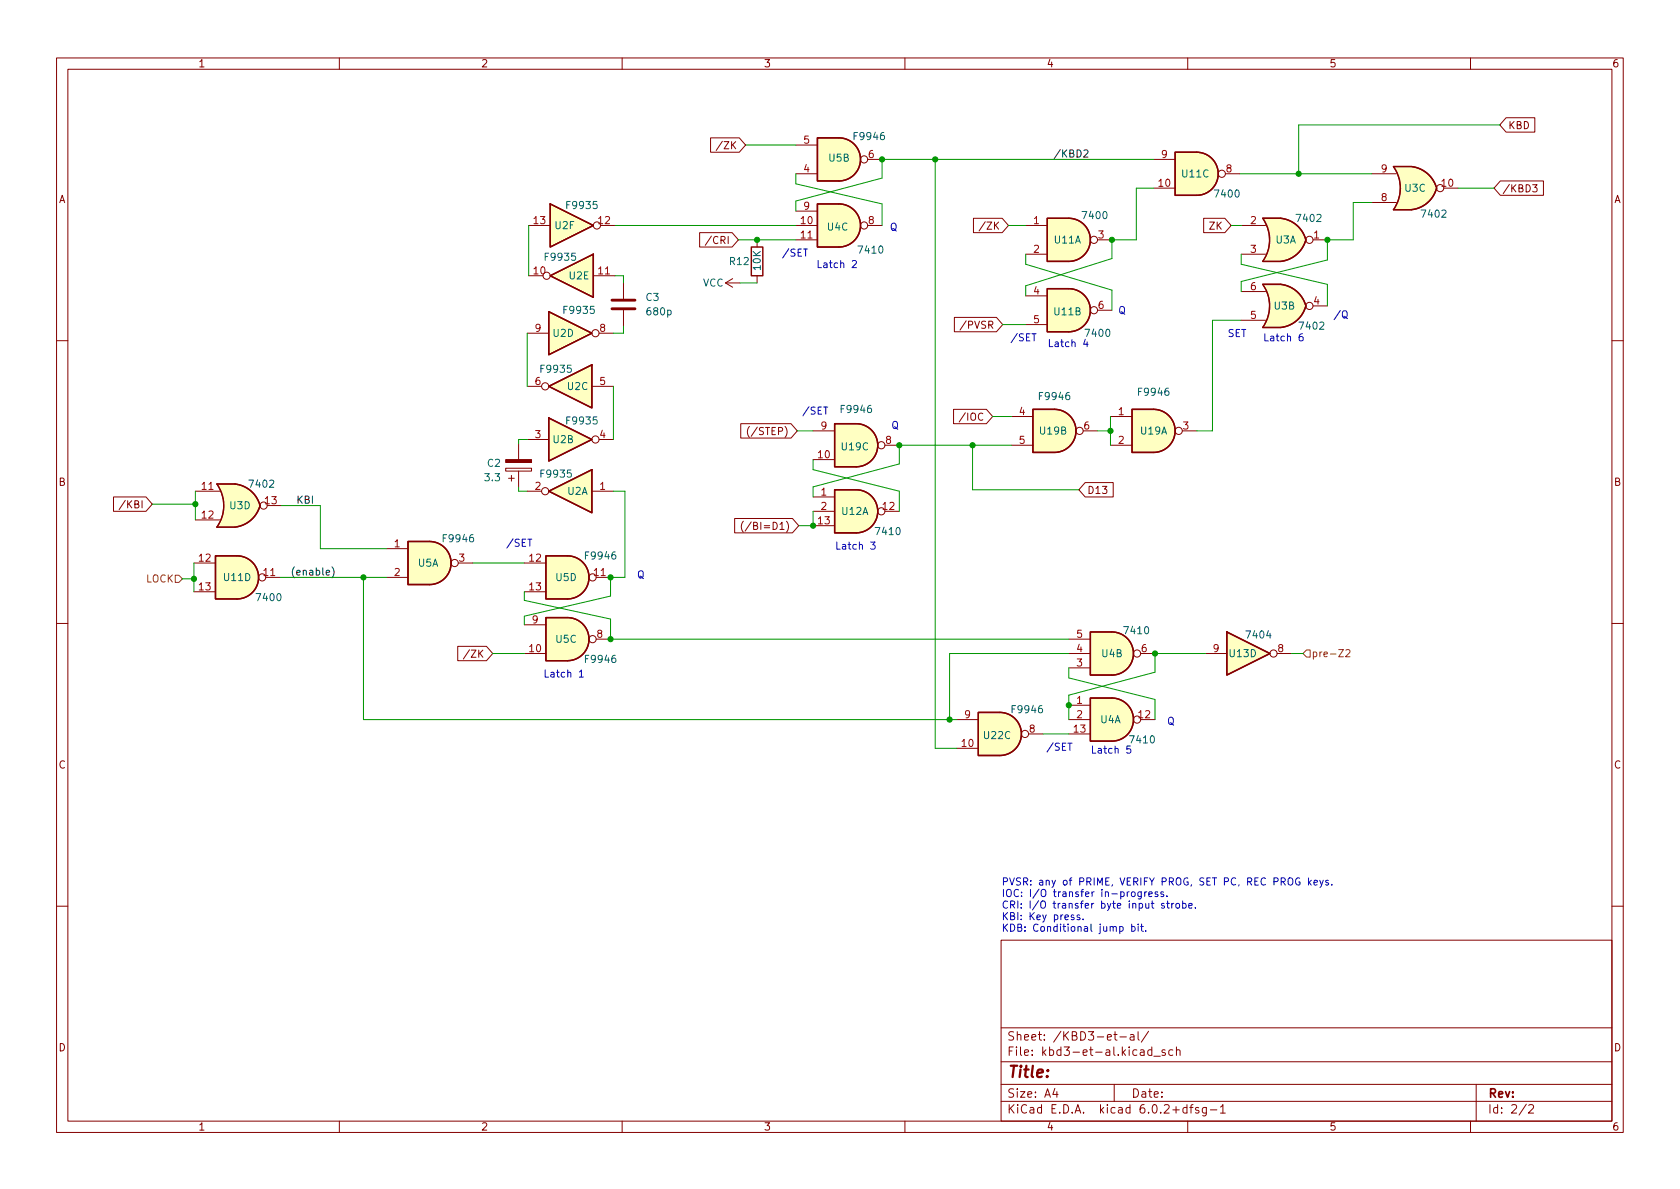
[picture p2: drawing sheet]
<svg xmlns="http://www.w3.org/2000/svg" width="297mm" height="210mm" viewBox="0 0 297 210" stroke-linecap="round" stroke-linejoin="round" font-family="sans-serif">
<g fill="none" stroke="#840000" stroke-width=".18">
<path d="M10 10.2h277v190.1h-277zM12 12.2h273v186.1h-273zM60 10.2v2M110 10.2v2M160 10.2v2M210 10.2v2M260 10.2v2M93.5 39.9h3.8M106.2 39.9h2.5M125.6 24.4h5.1l1.1 1.2-1.1 1.3h-5.1zM127.7 25l-1.1 1.6M140.7 30.7h3.8"/>
<path d="M140.7 25.6h3.8M140.7 39.9h3.8M140.7 37.3h3.8M153.4 28.2h2.6M153.4 39.9h2.6M172.1 38.6h5.1l1.1 1.3-1.1 1.2h-5.1zM174.2 39.2l-1.1 1.6M181.4 39.9h3.8M204 28.2h3.8M204 33.3h3.8M212.8 38.6h3.8l1.1 1.3-1.1 1.2h-3.8zM216.7 30.7h2.5"/>
<path d="M219.5 39.9h4.3M226.4 38.6h-3.1a6.6 6.6 0 0 1 0 7.6h3.1M242.6 30.7h4.3M242.6 35.8h4.3M249.6 29.5h-3.2a6.7 6.7 0 0 1 0 7.6h3.2M255.3 33.3h2.5M265.3 32h7.6v2.5h-7.6l-1.1-1.2zM266.3 20.8h5.1v2.6h-5.1l-1.1-1.3zM271 32.7h.8l-.4 .4 .3 .2v.5l-.2 .1-.5-.1M93.2 58.9h3.8M93.5 48.8h2.5M104.9 48.8h3.8"/>
<path d="M105.9 58.9h2.6M110.2 50v2.8M110.2 54.9v2.8M123.7 41.1h5.7l1.2 1.3-1.2 1.3h-5.7zM125.8 41.7l-1.1 1.7M128.3 50l1.2 .8M128.3 50h2.5M129.5 49.3l-1.2 .7M133.9 42.4v1.3M133.9 48.8v1.2M140.7 42.4h3.8M168.7 56.1h7.5l1.1 1.3-1.1 1.3h-7.5z"/>
<path d="M170.8 56.7l-1.1 1.7M181.4 52.3h3.8M181.4 57.4h3.8M181.4 45h3.8M194.1 54.9h2.5M194.1 42.4h2.5M219.5 45h4.3M219.5 56.6h4.3M219.5 51.6h4.3M226.4 50.3h-3.1a6.7 6.7 0 0 1 0 7.6h3.1M232.2 42.4h2.5M232.2 54.1h2.5"/>
<path d="M10 60.2h2M91.7 78.5v2.8M93.2 68.3h2.6M93.2 77.7h3.8M104.6 68.3h3.9M105.9 77.7h2.6M131 74.9h8.9l1.1 1.3-1.1 1.3h-8.9zM132.5 75.4a1.46 1.46 0 0 0 0 1.9M143.8 76.2h3.8M156.5 78.7h2.5M168.6 72.4h5.8l1.1 1.3-1.1 1.2h-5.8zM170.7 73l-1.1 1.6"/>
<path d="M178.8 78.7h3.8M178.8 73.7h3.8M191.5 76.2h2.6M196.3 78.7h3.9M196.3 73.7h3.9M209 76.2h2.6M285 60.2h2M20.1 87.9h5.7l1.1 1.2-1.1 1.3h-5.7zM22.2 88.5l-1.1 1.6M34.3 99.6h3.8M34.5 86.9h4.4M34.5 91.9h4.4"/>
<path d="M41.5 85.6h-3.1a6.6 6.6 0 0 1 0 7.6h3.1M47.2 89.4h2.6M68.3 97h3.8M81 99.6h2.6M89.4 82.8h4.6v.5h-4.6zM89.9 84.6h1M90.4 84.1v1M91.7 83.3v2.8M92.7 99.6h3.8M93.2 86.9h2.6M104.6 86.9h3.9M129.9 91.7h10.2l1.1 1.3-1.1 1.2h-10.2z"/>
<path d="M131.4 92.2a1.46 1.46 0 0 0 0 1.9M132.8 92.3l-1.1 1.6M143.8 87.9h3.8M143.8 90.4h3.8M143.8 93h3.8M143.8 81.3h3.8M156.5 90.4h2.5M191.9 85.3h4.9v2.6h-4.9l-1.1-1.3zM10 110.2h2M34.3 104.6h3.8M47 102.1h2.5M68.3 102.1h3.8"/>
<path d="M80.9 114.3h5.1l1.1 1.3-1.1 1.2h-5.1zM83 114.9l-1.1 1.6M92.7 104.6h3.8M92.7 115.6h3.8M92.7 110.5h3.8M105.4 102.1h2.5M105.4 113h2.5M189 115.6h3.8M189 118.1h3.8M189 113h3.8M201.7 115.6h2.5M213.1 115.6h3.8"/>
<path d="M225.8 115.6h2.5M285 110.2h2M169.2 127.2h3.8M169.2 132.3h3.8M181.9 129.8h2.5M189 124.7h3.8M189 127.2h3.8M189 129.8h3.8M201.7 127.2h2.5M10 160.2h2M177 166.3h108v32h-108zM285 160.2h2"/>
<path d="M60 198.3v2M110 198.3v2M160 198.3v2M177 194.8h108M177 191.8h108M177 187.8h108M177 181.8h108M186.5 192.5l-.4 1h1M186.9 193v1M196.9 182.9h.6M197 191.8v3M197.1 182.4v1.3l.4 .2"/>
<path d="M198 183.4h1.1M199.9 183h.5l.1 .9M200.5 183.3l-.5 .1a.29 .29 0 0 0-.2 .2 .29 .29 0 0 0 .2 .3h.5M201.2 182.4v1.3l.2 .2M201.6 185.7h.6l.1 .9M202.3 186l-.5 .1a.29 .29 0 0 0-.2 .2 .29 .29 0 0 0 .2 .3h.5M203.1 182.4l-1.3 1.9M203.6 185.7l-.4-.1-.3 .3v.4l.2 .3h.5M203.6 185.1v1.5M204 186.8h1.1M206 185.7l-.4-.1-.2 .2 .1 .3 .5 .1v.4h-.6M207.4 185.7l-.5-.1-.3 .3v.4l.2 .3h.6"/>
<path d="M208 185.8l.2-.2 .4 .1v.9M208 185.1v1.5M209.9 195.9l-.5-.1-.3 .3v.4l.2 .3h.6M209.9 195.3v1.5M210 198.3v2M210.4 195.8h.5M210.9 195.3l-.3 .2v1.3M211.9 195.9l-.3-.1-.2 .2v.3l.5 .1v.4h-.5M213.3 195.8v1.2l-.3 .3h-.4M213.3 195.9l-.4-.1-.3 .3v.4l.1 .3h.6M214 196.3h1.1M215.8 195.8l.4-.5v1.5"/>
<path d="M215.8 196.8h.8M260 198.3v2M261 191.8v6.5M269.9 195.3l-1.3 1.9M270.3 195.5l.6-.2 .2 .2 .1 .3-1 1h1"/>
<circle cx="105.5" cy="39.9" r=".63"/>
<circle cx="152.8" cy="39.9" r=".63"/>
<circle cx="152.8" cy="28.2" r=".63"/>
<circle cx="216" cy="30.7" r=".63"/>
<circle cx="254.6" cy="33.3" r=".63"/>
<circle cx="96.6" cy="48.8" r=".63"/>
<circle cx="105.3" cy="58.9" r=".63"/>
<circle cx="193.4" cy="54.9" r=".63"/>
<circle cx="193.4" cy="42.4" r=".63"/>
<circle cx="231.5" cy="54.1" r=".63"/>
<circle cx="231.5" cy="42.4" r=".63"/>
<circle cx="96.4" cy="68.3" r=".63"/>
<circle cx="105.3" cy="77.7" r=".63"/>
<circle cx="155.8" cy="78.7" r=".63"/>
<circle cx="190.9" cy="76.2" r=".63"/>
<circle cx="208.4" cy="76.2" r=".63"/>
<circle cx="46.6" cy="89.4" r=".63"/>
<circle cx="80.4" cy="99.6" r=".63"/>
<circle cx="96.4" cy="86.9" r=".63"/>
<circle cx="155.8" cy="90.4" r=".63"/>
<circle cx="46.4" cy="102.1" r=".63"/>
<circle cx="104.8" cy="102.1" r=".63"/>
<circle cx="104.8" cy="113" r=".63"/>
<circle cx="201" cy="115.6" r=".63"/>
<circle cx="225.2" cy="115.6" r=".63"/>
<circle cx="181.2" cy="129.8" r=".63"/>
<circle cx="201" cy="127.2" r=".63"/>
</g>
<g fill="#ffffc2" stroke="#ffffc2" stroke-width=".18">
<path d="M97 86.9l7.6-3.8v7.6z"/>
<path d="M97 68.3l7.6-3.8v7.6z"/>
<path d="M189 51a3.8 3.8 0 0 1 3.8 3.9 3.8 3.8 0 0 1-3.8 3.8z"/>
<path d="M185.2 51h3.8v7.7h-3.8z"/>
<path d="M151.4 86.6a3.8 3.8 0 0 1 3.8 3.8 3.8 3.8 0 0 1-3.8 3.8z"/>
<path d="M147.6 86.6h3.8v7.6h-3.8z"/>
<path d="M151.4 74.9a3.8 3.8 0 0 1 3.8 3.8 3.8 3.8 0 0 1-3.8 3.8z"/>
<path d="M147.6 74.9h3.8v7.6h-3.8z"/>
<path d="M97.3 48.8l7.6-3.8v7.6z"/>
<path d="M100.3 98.3a3.8 3.8 0 0 1 3.8 3.8 3.8 3.8 0 0 1-3.8 3.8z"/>
<path d="M96.5 98.3h3.8v7.6h-3.8z"/>
<path d="M97 73.9l7.6 3.8-7.6 3.8z"/>
<path d="M148.3 24.4a3.8 3.8 0 0 1 3.8 3.8 3.8 3.8 0 0 1-3.8 3.8z"/>
<path d="M144.5 24.4h3.8v7.6h-3.8z"/>
<path d="M148.3 36.1a3.8 3.8 0 0 1 3.8 3.8 3.8 3.8 0 0 1-3.8 3.8z"/>
<path d="M144.5 36.1h3.8v7.6h-3.8z"/>
<path d="M97 55.1l7.6 3.8-7.6 3.8z"/>
<path d="M41.9 98.3a3.8 3.8 0 0 1 3.8 3.8 3.8 3.8 0 0 1-3.8 3.8z"/>
<path d="M38.1 98.3h3.8v7.6h-3.8z"/>
<path d="M41 88.1l5 1.3a5.2 5.2 0 0 1-4.4 3.8z"/>
<path d="M38.4 93.2h3.1z"/>
<path d="M38.4 85.6h3.1z"/>
<path d="M38.4 85.6h3.1v7.6h-3.1a6.7 6.7 0 0 0 0-7.6z"/>
<path d="M41.6 85.6a5.1 5.1 0 0 1 4.4 3.8l-5 1.3z"/>
<path d="M97.3 36.1l7.6 3.8-7.6 3.8z"/>
<path d="M189 38.6a3.8 3.8 0 0 1 3.8 3.8 3.8 3.8 0 0 1-3.8 3.8z"/>
<path d="M185.2 38.6h3.8v7.6h-3.8z"/>
<path d="M186.4 72.4a3.8 3.8 0 0 1 3.8 3.8 3.8 3.8 0 0 1-3.8 3.8z"/>
<path d="M182.6 72.4h3.8v7.6h-3.8z"/>
<path d="M216.9 111.8l7.6 3.8-7.6 3.8z"/>
<path d="M196.6 111.8a3.8 3.8 0 0 1 3.8 3.8 3.8 3.8 0 0 1-3.8 3.8z"/>
<path d="M192.8 111.8h3.8v7.6h-3.8z"/>
<path d="M196.6 123.4a3.8 3.8 0 0 1 3.8 3.8 3.8 3.8 0 0 1-3.8 3.9z"/>
<path d="M192.8 123.4h3.8v7.7h-3.8z"/>
<path d="M176.8 126a3.8 3.8 0 0 1 3.8 3.8 3.8 3.8 0 0 1-3.8 3.8z"/>
<path d="M173 126h3.8v7.6h-3.8z"/>
<path d="M211.6 26.9a3.8 3.8 0 0 1 3.8 3.8 3.8 3.8 0 0 1-3.8 3.8z"/>
<path d="M207.8 26.9h3.8v7.6h-3.8z"/>
<path d="M249.6 29.5a5.2 5.2 0 0 1 4.4 3.8l-5 1.3z"/>
<path d="M246.4 29.5h3.2z"/>
<path d="M246.4 37.1h3.2z"/>
<path d="M246.4 29.5h3.2v7.6h-3.2a6.6 6.6 0 0 0 0-7.6z"/>
<path d="M249 32l5 1.3a5.1 5.1 0 0 1-4.4 3.8z"/>
<path d="M225.9 41.1l5 1.3a5.2 5.2 0 0 1-4.4 3.8z"/>
<path d="M223.3 46.2h3.1z"/>
<path d="M223.3 38.6h3.1z"/>
<path d="M223.3 38.6h3.1v7.6h-3.1a6.7 6.7 0 0 0 0-7.6z"/>
<path d="M226.5 38.6a5.1 5.1 0 0 1 4.4 3.8l-5 1.3z"/>
<path d="M100.3 109.2a3.8 3.8 0 0 1 3.8 3.8 3.8 3.8 0 0 1-3.8 3.8z"/>
<path d="M96.5 109.2h3.8v7.6h-3.8z"/>
<path d="M204 72.4a3.8 3.8 0 0 1 3.8 3.8 3.8 3.8 0 0 1-3.8 3.8z"/>
<path d="M200.2 72.4h3.8v7.6h-3.8z"/>
<path d="M226.5 50.3a5.2 5.2 0 0 1 4.4 3.8l-5 1.3z"/>
<path d="M223.3 50.3h3.1z"/>
<path d="M223.3 57.9h3.1z"/>
<path d="M223.3 50.3h3.1v7.6h-3.1a6.6 6.6 0 0 0 0-7.6z"/>
<path d="M225.9 52.8l5 1.3a5.1 5.1 0 0 1-4.4 3.8z"/>
<path d="M76 95.8a3.8 3.8 0 0 1 3.8 3.8 3.8 3.8 0 0 1-3.8 3.8z"/>
<path d="M72.1 95.8h3.8v7.6h-3.8z"/>
</g>
<g fill="none" stroke="#840000" stroke-width=".25">
<path d="M97.3 36.1l7.6 3.8-7.6 3.8zM144.5 24.4h3.8a3.8 3.8 0 0 1 3.8 3.8 3.8 3.8 0 0 1-3.8 3.8h-3.8zM144.5 36.1h3.8a3.8 3.8 0 0 1 3.8 3.8 3.8 3.8 0 0 1-3.8 3.8h-3.8zM185.2 38.6h3.8a3.8 3.8 0 0 1 3.8 3.8 3.8 3.8 0 0 1-3.8 3.8h-3.8zM207.8 26.9h3.8a3.8 3.8 0 0 1 3.8 3.8 3.8 3.8 0 0 1-3.8 3.8h-3.8zM246.4 29.5h3.2a5.2 5.2 0 0 1 4.4 3.8 5.1 5.1 0 0 1-4.4 3.8h-3.2a6.6 6.6 0 0 0 0-7.6M97 55.1l7.6 3.8-7.6 3.8zM97.3 48.8l7.6-3.8v7.6zM132.8 43.7h2.1v5.1h-2.1zM185.2 51h3.8a3.8 3.8 0 0 1 3.8 3.9 3.8 3.8 0 0 1-3.8 3.8h-3.8zM223.3 50.3h3.2a5.2 5.2 0 0 1 4.4 3.8 5.1 5.1 0 0 1-4.5 3.8h-3.1a6.6 6.6 0 0 0 0-7.6zM230.9 42.4a5.1 5.1 0 0 0-4.5-3.8h-3.1a6.6 6.6 0 0 1 0 7.6h3.2a5.2 5.2 0 0 0 4.4-3.8"/>
<path d="M97 68.3l7.6-3.8v7.6zM97 73.9l7.6 3.8-7.6 3.8zM147.6 74.9h3.8a3.8 3.8 0 0 1 3.8 3.8 3.8 3.8 0 0 1-3.8 3.8h-3.8zM182.6 72.4h3.8a3.8 3.8 0 0 1 3.8 3.8 3.8 3.8 0 0 1-3.8 3.8h-3.8zM200.2 72.4h3.8a3.8 3.8 0 0 1 3.8 3.8 3.8 3.8 0 0 1-3.8 3.8h-3.8zM38.1 98.3h3.8a3.8 3.8 0 0 1 3.8 3.8 3.8 3.8 0 0 1-3.8 3.8h-3.8zM38.4 85.6h3.2a5.1 5.1 0 0 1 4.4 3.8 5.2 5.2 0 0 1-4.4 3.8h-3.2a6.6 6.6 0 0 0 0-7.6zM72.1 95.8h3.9a3.8 3.8 0 0 1 3.8 3.8 3.8 3.8 0 0 1-3.8 3.8h-3.9zM96.5 98.3h3.8a3.8 3.8 0 0 1 3.8 3.8 3.8 3.8 0 0 1-3.8 3.8h-3.8zM97 86.9l7.6-3.8v7.6zM147.6 86.6h3.8a3.8 3.8 0 0 1 3.8 3.8 3.8 3.8 0 0 1-3.8 3.8h-3.8zM96.5 109.2h3.8a3.8 3.8 0 0 1 3.8 3.8 3.8 3.8 0 0 1-3.8 3.8h-3.8z"/>
<path d="M192.8 111.8h3.8a3.8 3.8 0 0 1 3.8 3.8 3.8 3.8 0 0 1-3.8 3.8h-3.8zM216.9 111.8l7.6 3.8-7.6 3.8zM176.8 126h-3.8v7.6h3.8M176.8 126a3.8 3.8 0 0 1 3.8 3.8 3.8 3.8 0 0 1-3.8 3.8M192.8 123.4h3.8a3.8 3.8 0 0 1 3.8 3.8 3.8 3.8 0 0 1-3.8 3.9h-3.8z"/>
</g>
<path d="M89.4 81.3h4.6v.5h-4.6z" fill="#840000" stroke="#840000" stroke-width=".18"/>
<path d="M108.2 54.6h4.1M108.2 53.1h4.1" fill="none" stroke="#840000" stroke-width=".51"/>
<path d="M31 101.7h.6l.7 .7-.7 .6h-.6zM231 114.9h.6v1.3h-.6l-.6-.6zM238 115l.4-.1 .3 .3-.8 .9h.8" fill="none" stroke="#725600" stroke-width=".18"/>
<path d="M191.6 26.6l.5-.1 .3 .4-.8 .9h.8M58.7 100.2a1.46 1.46 0 0 1 0 2" fill="none" stroke="#0f0f0f" stroke-width=".18"/>
<g fill="none" stroke="#0000c2" stroke-width=".18">
<path d="M139.5 44l-1.1 1.6M150.7 46.2l.5-.1 .2 .3-.8 .9h.8M179.9 59l-1.1 1.6M191.9 60l-.3 .9h.8M230.3 59l-.4 .1a.86 .86 0 0 0 0 1.2l.5-.1v-.5l-.2-.2h-.3l-.2 .2M237 54.9l-1.1 1.6M143 71.9l-1.1 1.6M192.2 60.5v.8M90.7 95.3l-1.1 1.6M153.9 95.9h.8l-.4 .4 .4 .2v.5l-.2 .1-.6-.1M102.4 118.8l.4-.3v1.2M102.4 119.7h.8"/>
<path d="M186.2 131.3l-1.1 1.7M199.9 131.9h-.6l-.1 .6 .2-.1 .4 .1 .1 .1v.5l-.2 .1-.5-.1M200.2 157.8l.3-.1 .2 .2v.4l-.2 .3-.3-.1-.2-.2zM201.8 157.7v1l-.3 .3-.3-.1M201.8 157.8l-.4-.1-.2 .2 .1 .6h.5M202.4 157.7v.9M202.8 157.7l-.4 .2M203.1 158.1l.6-.1v-.2l-.4-.1-.2 .2 .1 .6h.5M204.7 157.8l-.3-.1-.2 .2 .1 .2 .4 .1v.3h-.5M205.7 157.8l-.3-.1-.2 .2 .1 .2 .4 .1v.3h-.5M205.8 159.8l-.3-.1-.1 .2v.2l.4 .1v.3h-.4M206.3 159.7h.4"/>
<path d="M206.3 158.4v.2M206.4 159.3v1.1l.3 .2M207.2 159.7v.9M207.5 159.7l-.3 .3M208 159.9l.1-.2 .4 .2 .1 .5-.2 .1-.3 .1-.1-.1zM209.1 159.8l.4-.1 .2 .3-.1 .5h-.5M209.1 159.3v1.3M229.8 155.3a.59 .59 0 0 0-.7 .6 .59 .59 0 0 0 .7 .5v-.4h-.2M231.4 155.2v1.3M231.5 156l.3 .5M231.8 155.7l-.4 .4M232.3 156.1l.6-.1v-.3h-.4l-.2 .1 .1 .6h.5"/>
<path d="M233.4 155.7l.3 .8M234 155.7l-.5 1.1-.1 .1M234.9 155.7h-.3l-.2 .1v.2l.5 .1v.3h-.5M235.5 156.4v.1M189.9 161.9l-.3-.1-.2 .2 .1 .2 .4 .1v.3h-.5M190.9 161.9l-.3-.1-.2 .2 .1 .2 .4 .1v.3h-.5M191.5 162.5v.1M198 163.9l.3-.1 .3 .3-.1 .5h-.5M200.1 163.9l.4-.1 .2 .3-.1 .5h-.5M200.1 163.4v1.3M201.2 163.4v.1M201.2 163.8v.9"/>
<path d="M201.7 163.8h.5M201.8 163.4v1.1l.4 .2M202.6 164.6v.1M210.2 160.2l.6-.1-.1-.3-.3-.1-.2 .2 .1 .6h.4M211.3 160.5v.1"/>
</g>
<g fill="none" stroke="#009600" stroke-width=".18">
<path d="M93.5 39.9v8.9M108.7 39.9h32M131.8 25.6h8.9M140.7 30.7v1.8l15.3 3.6v3.8M165.4 28.2v104.1h3.8M178.3 39.9h3.1M204 33.3h-3.1v9.1h-4.3v3.3l-15.2 4.8v1.8M204 28.2h-48v3.3l-15.3 4.1v1.7M217.7 39.9h1.8M219.2 30.7h23.4M242.6 35.8h-3.3v6.6h-4.6v3.6l-15.2 3.8v1.8M257.8 33.3h6.4"/>
<path d="M265.2 22.1h-35.6v8.6M93.2 58.9v9.4M108.7 48.8h1.5v1.2M110.2 57.7v1.2h-1.7M130.6 42.4h10.1M130.8 50h3.1M177.3 57.4h4.1M181.4 45v1.7l15.2 4.6v3.6M219.5 56.6h-5.1v19.6h-2.8M219.5 45v1.7l15.2 3.6v3.8M93.2 77.7h-1.5v.8M108.5 68.3v9.4"/>
<path d="M141 76.2h2.8M172 78.7v7.9h18.8M175.5 73.7h3.3M178.8 78.7h-19.8v3.3l-15.2 4.1v1.8M194.1 76.2h2.2M196.3 73.7v5M26.9 89.1h7.6M34.3 99.6v5M34.5 86.9v5M49.8 89.4h6.8v7.6h11.7M83.6 99.6h9.1M91.7 86.1v.8h1.5"/>
<path d="M108.5 86.9h2v15.2h-2.6v3.3l-15.2 3.6v1.5M143.8 81.3v1.8l15.2 3.8v3.5M143.8 90.4v2.6h-2.6M32.3 102.4h2M49.5 102.1h18.8M64.3 102.1v25.1h104.9M87.1 115.6h5.6M92.7 104.6v1.6l15.2 3.3v3.5h81.1M189 115.6h-21.1v11.6M189 118.1v1.8l15.2 3.8v3.5M213.1 115.6h-8.9v3.3l-15.2 4v4.3M228.3 115.6h2.1"/>
<path d="M184.4 129.8h4.6"/>
</g>
<g fill="#009600" stroke="#009600" stroke-width=".18">
<circle cx="172" cy="78.7" r=".46"/>
<circle cx="196.6" cy="42.4" r=".46"/>
<circle cx="196.3" cy="76.2" r=".46"/>
<circle cx="34.3" cy="102.4" r=".46"/>
<circle cx="34.5" cy="89.1" r=".46"/>
<circle cx="64.3" cy="102.1" r=".46"/>
<circle cx="165.4" cy="28.2" r=".46"/>
<circle cx="156" cy="28.2" r=".46"/>
<circle cx="234.7" cy="42.4" r=".46"/>
<circle cx="229.6" cy="30.7" r=".46"/>
<circle cx="133.9" cy="42.4" r=".46"/>
<circle cx="107.9" cy="102.1" r=".46"/>
<circle cx="159" cy="78.7" r=".46"/>
<circle cx="107.9" cy="113" r=".46"/>
<circle cx="143.8" cy="93" r=".46"/>
<circle cx="167.9" cy="127.2" r=".46"/>
<circle cx="204.2" cy="115.6" r=".46"/>
<circle cx="189" cy="124.7" r=".46"/>
</g>
<text font-size="2.8" fill="#840000" x="178" y="190.6">Title:</text>
<g font-size="2.1" fill="#840000">
<text x="178" y="184">Sheet: /KBD3-et-al/</text>
<text x="178" y="186.7">File: kbd3-et-al.kicad_sch</text>
<text x="178" y="196.9">KiCad E.D.A. kicad 6.0.2+dfsg-1</text>
<text x="178" y="194.1">Size: A4</text>
<text x="200" y="194.1">Date:</text>
<text x="263" y="194.1">Rev:</text>
<text x="263" y="196.9">Id: 2/2</text>
</g>
<g font-size="1.8" fill="#840000">
<text x="35" y="11.9">1</text>
<text x="85" y="11.9">2</text>
<text x="135" y="11.9">3</text>
<text x="185" y="11.9">4</text>
<text x="235" y="11.9">5</text>
<text x="285" y="11.9">6</text>
<text x="266.6" y="22.8">KBD</text>
<text x="127.5" y="26.4">/ZK</text>
<text x="10.3" y="35.9">A</text>
<text x="265.6" y="34">/KBD3</text>
<text x="285.3" y="35.9">A</text>
<text x="174" y="40.6">/ZK</text>
<text x="213.9" y="40.6">ZK</text>
<text x="125.6" y="43.1">/CRI</text>
<text x="170.6" y="58.1">/PVSR</text>
<text x="133.3" y="76.9">(/STEP)</text>
<text x="170.4" y="74.4">/IOC</text>
<text x="10.3" y="85.9">B</text>
<text x="22" y="89.9">/KBI</text>
<text x="192.2" y="87.3">D13</text>
<text x="285.3" y="85.9">B</text>
<text x="133.1" y="93.7">(/BI=D1)</text>
<text x="82.8" y="116.3">/ZK</text>
<text x="10.3" y="135.9">C</text>
<text x="285.3" y="135.9">C</text>
<text x="10.3" y="185.9">D</text>
<text x="285.3" y="185.9">D</text>
<text x="35" y="199.9">1</text>
<text x="85" y="199.9">2</text>
<text x="135" y="199.9">3</text>
<text x="185" y="199.9">4</text>
<text x="235" y="199.9">5</text>
<text x="285" y="199.9">6</text>
</g>
<g font-size="1.8" fill="#a90000">
<text x="142.1" y="25.4">5</text>
<text x="153.6" y="27.9">6</text>
<text x="205.4" y="27.9">9</text>
<text x="142.1" y="30.5">4</text>
<text x="204.9" y="33">10</text>
<text x="216.8" y="30.5">8</text>
<text x="244.2" y="35.6">8</text>
<text x="244.2" y="30.5">9</text>
<text x="254.9" y="33">10</text>
<text x="94.4" y="39.6">13</text>
<text x="105.8" y="39.6">12</text>
<text x="141.6" y="39.6">10</text>
<text x="142.1" y="37.1">9</text>
<text x="153.6" y="39.6">8</text>
<text x="182.8" y="39.6">1</text>
<text x="221.1" y="39.6">2</text>
<text x="141.6" y="42.2">11</text>
<text x="182.8" y="44.7">2</text>
<text x="194.2" y="42.2">3</text>
<text x="221.1" y="44.7">3</text>
<text x="232.3" y="42.2">1</text>
<text x="94.4" y="48.5">10</text>
<text x="105.8" y="48.5">11</text>
<text x="182.8" y="52.1">4</text>
<text x="221.1" y="51.3">6</text>
<text x="232.3" y="53.8">4</text>
<text x="94.6" y="58.7">9</text>
<text x="106.1" y="58.7">8</text>
<text x="182.8" y="57.1">5</text>
<text x="194.2" y="54.6">6</text>
<text x="221.1" y="56.4">5</text>
<text x="94.6" y="68.1">6</text>
<text x="106.1" y="68.1">5</text>
<text x="94.6" y="77.5">3</text>
<text x="106.1" y="77.5">4</text>
<text x="145.2" y="75.9">9</text>
<text x="180.2" y="73.4">4</text>
<text x="191.7" y="75.9">6</text>
<text x="197.8" y="73.4">1</text>
<text x="209.2" y="75.9">3</text>
<text x="144.7" y="81">10</text>
<text x="156.6" y="78.5">8</text>
<text x="180.2" y="78.5">5</text>
<text x="197.8" y="78.5">2</text>
<text x="35.7" y="86.6">11</text>
<text x="46.9" y="89.1">13</text>
<text x="94.6" y="86.6">2</text>
<text x="106.1" y="86.6">1</text>
<text x="145.2" y="87.6">1</text>
<text x="35.7" y="91.7">12</text>
<text x="144.7" y="92.7">13</text>
<text x="145.2" y="90.2">2</text>
<text x="156.1" y="90.2">12</text>
<text x="35.2" y="99.3">12</text>
<text x="46.6" y="101.8">11</text>
<text x="69.7" y="96.8">1</text>
<text x="69.7" y="101.8">2</text>
<text x="81.2" y="99.3">3</text>
<text x="93.6" y="99.3">12</text>
<text x="105.1" y="101.8">11</text>
<text x="35.2" y="104.4">13</text>
<text x="93.6" y="104.4">13</text>
<text x="94.1" y="110.2">9</text>
<text x="105.6" y="112.8">8</text>
<text x="190.4" y="112.8">5</text>
<text x="93.6" y="115.3">10</text>
<text x="190.4" y="117.9">3</text>
<text x="190.4" y="115.3">4</text>
<text x="201.8" y="115.3">6</text>
<text x="214.5" y="115.3">9</text>
<text x="225.9" y="115.3">8</text>
<text x="190.4" y="124.5">1</text>
<text x="170.6" y="127">9</text>
<text x="182" y="129.5">8</text>
<text x="189.9" y="129.5">13</text>
<text x="190.4" y="127">2</text>
<text x="201.3" y="127">12</text>
<text x="170.1" y="132.1">10</text>
</g>
<g font-size="1.8" fill="#006464">
<text x="146.6" y="28.6">U5B</text>
<text x="151.2" y="24.8">F9946</text>
<text x="209.1" y="31.4">U11C</text>
<text x="214.9" y="34.9">7400</text>
<text x="248.4" y="33.9">U3C</text>
<text x="98.2" y="40.5">U2F</text>
<text x="100.4" y="37">F9935</text>
<text x="146.3" y="40.8">U4C</text>
<text x="191.6" y="38.7">7400</text>
<text x="229.4" y="39.2">7402</text>
<text x="251.5" y="38.5">7402</text>
<text x="96.6" y="46.1">F9935</text>
<text x="129.1" y="46.9">R12</text>
<text x="134.5" y="47.7" transform="rotate(-90 134.5 47.7)">10K</text>
<text x="152" y="44.8">7410</text>
<text x="186.5" y="43">U11A</text>
<text x="225.6" y="43">U3A</text>
<text x="100.6" y="49.4">U2E</text>
<text x="114.2" y="53.2">C3</text>
<text x="124.3" y="50.7">VCC</text>
<text x="97.8" y="59.6">U2D</text>
<text x="99.9" y="55.5">F9935</text>
<text x="114.5" y="55.7">680p</text>
<text x="186.5" y="55.7">U11B</text>
<text x="192.1" y="59.6">7400</text>
<text x="225.3" y="54.7">U3B</text>
<text x="229.9" y="58.3">7402</text>
<text x="95.8" y="65.9">F9935</text>
<text x="100.3" y="69">U2C</text>
<text x="183.9" y="70.7">F9946</text>
<text x="201.5" y="70">F9946</text>
<text x="100.4" y="75.1">F9935</text>
<text x="148.9" y="73">F9946</text>
<text x="183.9" y="76.8">U19B</text>
<text x="201.7" y="76.8">U19A</text>
<text x="86.2" y="82.5">C2</text>
<text x="97.8" y="78.4">U2B</text>
<text x="148.9" y="79.6">U19C</text>
<text x="44.3" y="86.2">7402</text>
<text x="85.8" y="85.1">3.3</text>
<text x="95.8" y="84.4">F9935</text>
<text x="100.3" y="87.5">U2A</text>
<text x="40.6" y="90">U3D</text>
<text x="78.5" y="95.9">F9946</text>
<text x="148.9" y="91.1">U12A</text>
<text x="155" y="94.6">7410</text>
<text x="73.9" y="100.2">U5A</text>
<text x="103.7" y="98.9">F9946</text>
<text x="39.6" y="102.7">U11D</text>
<text x="45.5" y="106.3">7400</text>
<text x="98.3" y="102.7">U5D</text>
<text x="98.3" y="113.7">U5C</text>
<text x="198.9" y="112.1">7410</text>
<text x="220.5" y="112.9">7404</text>
<text x="103.7" y="117.2">F9946</text>
<text x="194.8" y="116.2">U4B</text>
<text x="217.4" y="116.2">U13D</text>
<text x="174" y="130.7">U22C</text>
<text x="179.1" y="126.1">F9946</text>
<text x="194.6" y="127.9">U4A</text>
<text x="200" y="131.4">7410</text>
</g>
<g font-size="1.8" fill="#0f0f0f">
<text x="186.2" y="27.8">/KBD2</text>
<text x="52.3" y="89.1">KBI</text>
<text x="51.3" y="101.8">(enable)</text>
</g>
<g font-size="1.8" fill="#0000c2">
<text x="157.4" y="40.8">Q</text>
<text x="139.1" y="45.4">/SET</text>
<text x="144.3" y="47.4">Latch 2</text>
<text x="197.8" y="55.5">Q</text>
<text x="217" y="59.6">SET</text>
<text x="236.6" y="56.3">/Q</text>
<text x="179.5" y="60.4">/SET</text>
<text x="185.2" y="61.4">Latch 4</text>
<text x="223.3" y="60.4">Latch 6</text>
<text x="142.6" y="73.3">/SET</text>
<text x="157.6" y="75.8">Q</text>
<text x="90.3" y="96.7">/SET</text>
<text x="147.6" y="97.2">Latch 3</text>
<text x="112.7" y="102.3">Q</text>
<text x="96" y="119.8">Latch 1</text>
<text x="206.4" y="128.2">Q</text>
<text x="185.8" y="132.7">/SET</text>
<text x="192.8" y="133.2">Latch 5</text>
<text x="177" y="156.6">PVSR: any of PRIME, VERIFY PROG, SET PC, REC PROG keys.</text>
<text x="177" y="158.6">IOC: I/O transfer in-progress.</text>
<text x="177" y="160.7">CRI: I/O transfer byte input strobe.</text>
<text x="177" y="162.7">KBI: Key press.</text>
<text x="177" y="164.7">KDB: Conditional jump bit.</text>
</g>
<g font-size="1.8" fill="#725600">
<text x="25.8" y="103">LOCK</text>
<text x="231.8" y="116.2">pre-Z2</text>
</g>
</svg>
